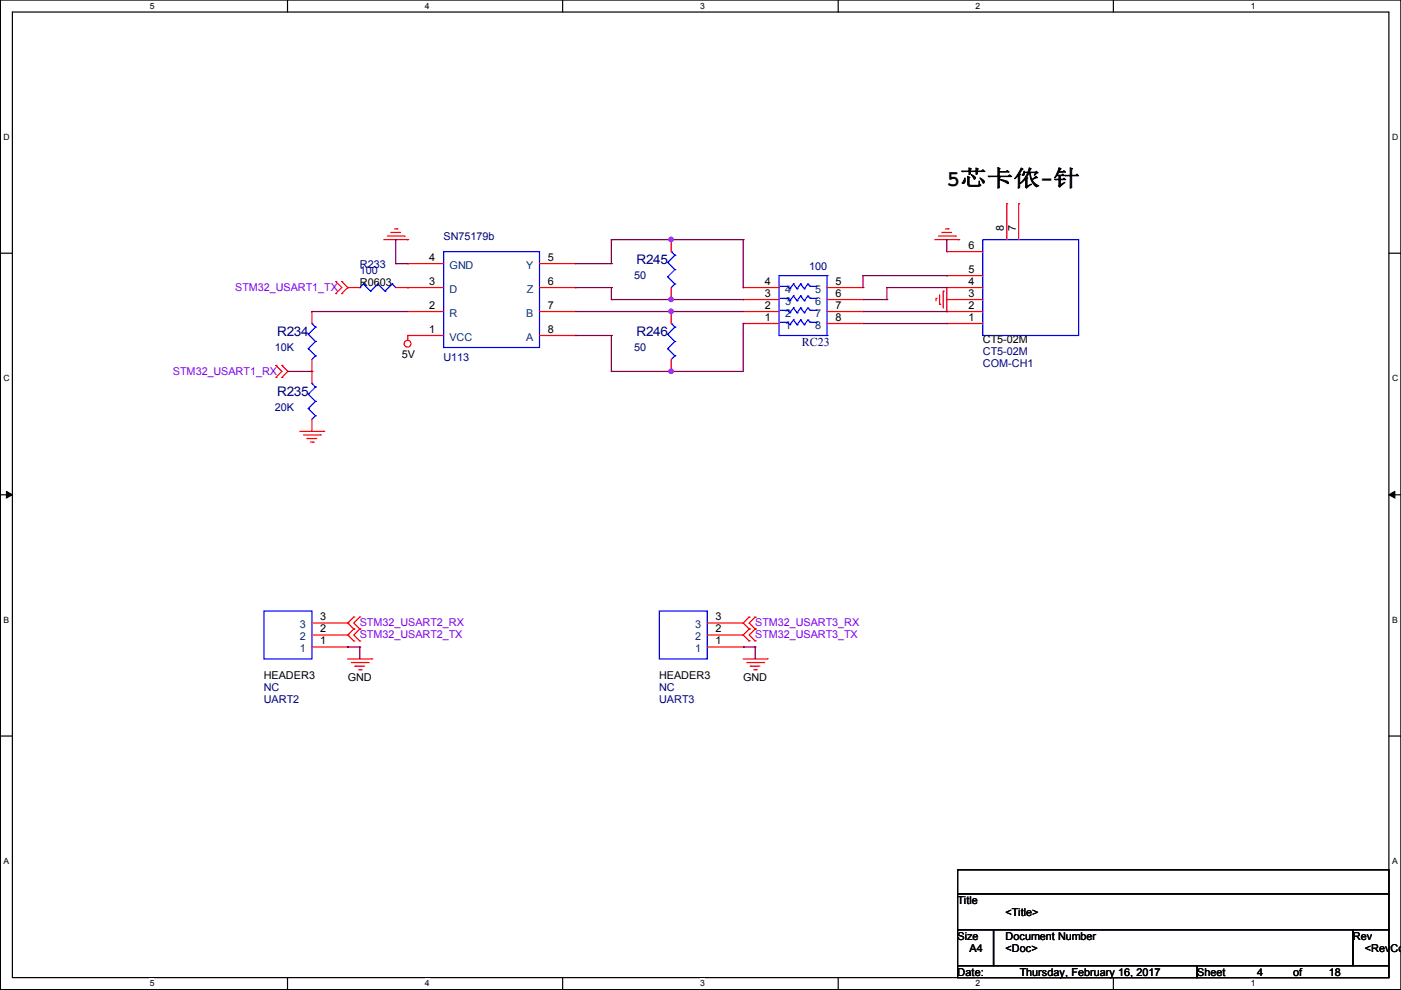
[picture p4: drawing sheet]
<svg xmlns="http://www.w3.org/2000/svg" width="297mm" height="210mm" viewBox="0 0 297 210" stroke-linecap="round" stroke-linejoin="round" font-family="sans-serif">
<path d="M.1 0h296.9v209.8h-296.9zM2.6 2.6h291.9v204.7h-291.9z" fill="none" stroke="#000" stroke-width=".25"/>
<g fill="#fff">
<path d="M31.7 .3h1v1.9h-1z"/>
<path d="M31.7 207.5h1v2h-1z"/>
</g>
<path d="M61 0v2.6M61 207.3v2.5" fill="none" stroke="#000" stroke-width=".25"/>
<g fill="#fff">
<path d="M90.1 .3h.9v1.9h-.9z"/>
<path d="M90.1 207.5h.9v2h-.9z"/>
</g>
<path d="M119.3 0v2.6M119.3 207.3v2.5" fill="none" stroke="#000" stroke-width=".25"/>
<g fill="#fff">
<path d="M148.4 .3h1v1.9h-1z"/>
<path d="M148.4 207.5h1v2h-1z"/>
</g>
<path d="M177.7 0v2.6M177.7 207.3v2.5" fill="none" stroke="#000" stroke-width=".25"/>
<g fill="#fff">
<path d="M206.8 .3h1v1.9h-1z"/>
<path d="M206.8 207.5h1v2h-1z"/>
</g>
<path d="M236.1 0v2.6M236.1 207.3v2.5" fill="none" stroke="#000" stroke-width=".25"/>
<g fill="#fff">
<path d="M265.2 .3h.9v1.9h-.9z"/>
<path d="M265.2 207.5h.9v2h-.9z"/>
<path d="M.8 28.1h1.1v2h-1.1z"/>
<path d="M295.1 28.1h1.2v2h-1.2z"/>
<path d="M.8 79.3h1.1v1.9h-1.1z"/>
<path d="M295.1 79.3h1.2v1.9h-1.2z"/>
</g>
<path d="M.1 53.7h2.5M294.5 53.7h2.5" fill="none" stroke="#000" stroke-width=".25"/>
<g fill="#fff">
<path d="M.8 130.5h1.1v1.9h-1.1z"/>
<path d="M295.1 130.5h1.1v1.9h-1.1z"/>
</g>
<path d="M.1 104.9h2.5M294.5 104.9h2.5" fill="none" stroke="#000" stroke-width=".25"/>
<path d="M1.4 104.2l1.2 .7-1.2 .7zM294.5 104.9l1.2-.7v1.4z" fill="#000" stroke="#000" stroke-width=".21"/>
<g fill="#fff">
<path d="M.8 181.6h1v2h-1z"/>
<path d="M295.1 181.6h1.1v2h-1.1z"/>
</g>
<path d="M.1 156.1h2.5M294.5 156.1h2.5M203 184.4h91.5v5.1h-91.5zM203 189.5h91.5v7.6h-91.5zM203 197.1h7.7v7.6h-7.7zM210.7 197.1h76.2v7.6h-76.2zM286.9 197.1h7.6v7.6h-7.6zM203 204.7h50.8v2.6h-50.8zM253.8 204.7h40.7v2.6h-40.7z" fill="none" stroke="#000" stroke-width=".25"/>
<g fill="none" stroke="#f00" stroke-width=".25">
<path d="M71.2 59.7h.1M71.2 59.7l1.3 1.3-1.3 1.2M72.5 59.7h.1M72.5 59.7l1.2 1.3M81.4 50.8h5M82.1 50.1h3.6M82.9 49.3h.1M82.9 49.3h2M83.7 48.5h.5M84.2 48.5h.1M85.7 50.1h.1M86.4 50.8h.1"/>
<path d="M86.4 55.9h.1M86.4 55.9h7.7M114.4 55.9h7.6M122 55.9h.1M142.3 50.8h.1M142.3 50.8v2.6M198.2 50.8h5.1M199 50.1h3.5M199.7 49.3h.1M199.7 49.3h2.1M200.5 48.5h.5M200.7 58.4h.1"/>
<path d="M200.7 53.4h.1M200.7 58.4h7.7M200.7 53.4h7.7M201 48.5h.1M202.5 50.1h.1M203.3 50.8h.1M213.4 43.2h.1M213.4 43.2v7.6M216 43.2h.1M216 43.2v7.6M58.5 77.5h.1M58.5 77.5l1.3 1.3-1.3 1.2"/>
<path d="M59.8 77.5h.1M59.8 77.5l1.2 1.3-1.2 1.2M66.1 78.8h.1M66.1 66.1h.1M66.1 66.1v2.5M66.1 76.2v5.1M71.2 62.2h.1M72.5 62.2h.1M73.7 61h.1M73.7 61l-1.2 1.2M73.7 61h2.6M83.9 61h10.2"/>
<path d="M86.4 71.1h.1M86.4 61h.1M86.4 66.1h.1M86.4 71.1v1.1M86.4 71.1h7.7M86.4 66.1h7.7M114.4 61h7.6M114.4 71.1h7.6M114.4 66.1h7.6M122 61h.1M122 66.1h.1M122 71.1h.1"/>
<path d="M142.3 63.5h.1M142.3 78.8h.1M142.3 66.1h.1M142.3 61v2.5M142.3 66.1v2.5M142.3 76.2v2.6M157.6 68.6h.1M157.6 63.5h.1M157.6 66.1h.1M157.6 61h.1M157.6 61h7.6M157.6 66.1h7.6"/>
<path d="M157.6 68.6h7.6M157.6 63.5h7.6M175.3 61h7.7M175.3 66.1h7.7M175.3 68.6h7.7M175.3 63.5h7.7M183 68.6h.1M183 63.5h.1M183 66.1h.1M183 61h.1M198.5 63.3h.1M198.5 63.3v.5"/>
<path d="M199.2 64.5h.1M199.2 62.5v2M200 61.7h.1M200 61.7v3.6M200.7 61h.1M200.7 68.6h.1M200.7 66.1h.1M200.7 63.5h.1M200.7 61v5.1M200.7 61h7.7M200.7 66.1h7.7M200.7 68.6h7.7"/>
<path d="M200.7 63.5h7.7M58.5 80h.1M59.8 80h.1M63.6 91.5h5.1M64.3 92.2h3.6M65.1 93h.1M65.1 93h2M65.9 93.7h.5M66.1 91.5h.1M66.1 88.9v2.6M66.4 93.7h.1M67.9 92.2h.1"/>
<path d="M68.7 91.5h.1M66.1 137.2h7.6M66.1 134.6h7.6M66.1 132.1h7.6M73.7 137.2h.1M73.7 134.6h.1M73.7 132.1h.1M73.7 139.7h5.1M73.7 134.6l1.3 1.3M73.7 132.1l1.3 1.3M75 133.4h.1M75 135.9h.1"/>
<path d="M75 130.8h.1M75 133.4l-1.3 1.2M75 130.8l-1.3 1.3M76.3 135.9h.1M76.3 133.4h.1M76.3 130.8h.1M76.3 133.4l-1.3 1.2 1.3 1.3M76.3 130.8l-1.3 1.3 1.3 1.3M78.8 139.7h.1M149.9 137.2h7.7M149.9 134.6h7.7M149.9 132.1h7.7"/>
<path d="M157.6 137.2h.1M157.6 134.6h.1M157.6 132.1h.1M157.6 139.7h5M157.6 134.6l1.2 1.3M157.6 132.1l1.2 1.3M158.8 133.4h.1M158.8 135.9h.1M158.8 130.8h.1M158.8 133.4l-1.2 1.2M158.8 130.8l-1.2 1.3M160.1 135.9h.1"/>
<path d="M160.1 133.4h.1M160.1 130.8h.1M160.1 133.4l-1.3 1.2 1.3 1.3M160.1 130.8l-1.3 1.3 1.3 1.3M162.6 139.7h.1M74.5 140.5h3.6M75.3 141.2h.1M75.3 141.2h2M76 142h.5M76.5 142h.1M78.1 140.5h.1M158.3 140.5h3.6"/>
<path d="M159.1 141.2h.1M159.1 141.2h2M159.9 142h.5M160.4 142h.1M161.9 140.5h.1"/>
<circle cx="86.4" cy="72.9" r=".72"/>
</g>
<g fill="none" stroke="#00f" stroke-width=".25">
<path d="M94.1 53.4h20.3v20.3h-20.3zM141.6 58.7h.1M141.6 55.6h.1M141.6 58.7l1.5 1.5M141.6 55.6l1.5 1.6M142.3 53.4h.1M142.3 53.4l.8 .7M143.1 57.2h.1M143.1 54.1h.1M143.1 57.2l-1.5 1.5M143.1 54.1l-1.5 1.5M165.2 58.4h.1"/>
<path d="M165.2 58.4v12.7M165.2 58.4h10.1M175.3 58.4h.1M175.3 58.4v12.7M208.4 50.8h20.3v20.3h-20.3zM65.4 73.9h.1M65.4 70.9h.1M65.4 73.9l1.5 1.6M65.4 70.9l1.5 1.5M66.1 68.6h.1M66.1 68.6l.8 .8M66.9 75.5h.1"/>
<path d="M66.9 72.4h.1M66.9 69.4h.1M66.9 75.5l-.8 .7M66.9 72.4l-1.5 1.5M66.9 69.4l-1.5 1.5M76.3 61h.1M77 60.2h.1M77 60.2l1.6 1.5M77 60.2l-.7 .8M78.6 61.7h.1M80.1 60.2h.1M80.1 60.2l1.5 1.5"/>
<path d="M80.1 60.2l-1.5 1.5M81.6 61.7h.1M83.1 60.2h.1M83.1 60.2l.8 .8M83.1 60.2l-1.5 1.5M141.6 73.9h.1M141.6 70.9h.1M141.6 73.9l1.5 1.6M141.6 70.9l1.5 1.5M142.3 68.6h.1M142.3 68.6l.8 .8M143.1 60.2h.1"/>
<path d="M143.1 75.5h.1M143.1 72.4h.1M143.1 69.4h.1M143.1 60.2l-.8 .8M143.1 75.5l-.8 .7M143.1 72.4l-1.5 1.5M143.1 69.4l-1.5 1.5M165.2 71.1h.1M165.2 71.1h10.1M165.4 60.7h1.6M165.4 63.3h1.6M165.4 65.8h1.6"/>
<path d="M165.4 68.3h1.6M167 60.7h.1M167 63.3h.1M167 65.8h.1M167 68.3h.1M167 60.7l.5 .5M167 63.3l.5 .5M167 65.8l.5 .5M167 68.3l.5 .5M167.5 61.2h.1M167.5 63.8h.1M167.5 66.3h.1"/>
<path d="M167.5 68.8h.1M168.2 60.2h.1M168.2 62.8h.1M168.2 65.3h.1M168.2 67.8h.1M168.2 60.2l-.7 1M168.2 60.2l.8 1M168.2 62.8l-.7 1M168.2 62.8l.8 1M168.2 65.3l-.7 1M168.2 65.3l.8 1M168.2 67.8l-.7 1"/>
<path d="M168.2 67.8l.8 1M169 61.2h.1M169 63.8h.1M169 66.3h.1M169 68.8h.1M169.8 60.2h.1M169.8 62.8h.1M169.8 65.3h.1M169.8 67.8h.1M169.8 60.2l-.8 1M169.8 60.2l.7 1M169.8 62.8l-.8 1"/>
<path d="M169.8 62.8l.7 1M169.8 65.3l-.8 1M169.8 65.3l.7 1M169.8 67.8l-.8 1M169.8 67.8l.7 1M170.5 61.2h.1M170.5 63.8h.1M170.5 66.3h.1M170.5 68.8h.1M171.3 60.2h.1M171.3 62.8h.1M171.3 65.3h.1"/>
<path d="M171.3 67.8h.1M171.3 60.2l-.8 1M171.3 60.2l.5 .5M171.3 62.8l-.8 1M171.3 62.8l.5 .5M171.3 65.3l-.8 1M171.3 65.3l.5 .5M171.3 67.8l-.8 1M171.3 67.8l.5 .5M171.8 60.7h.1M171.8 63.3h.1M171.8 65.8h.1"/>
<path d="M171.8 68.3h.1M171.8 60.7h1.3M171.8 63.3h1.3M171.8 65.8h1.3M171.8 68.3h1.3M173.1 60.7h.1M173.1 63.3h.1M173.1 65.8h.1M173.1 68.3h.1M175.3 71.1h.1M65.4 86.6h.1M65.4 83.6h.1"/>
<path d="M65.4 86.6l1.5 1.6M65.4 83.6l1.5 1.5M66.1 81.3h.1M66.1 81.3l.8 .8M66.9 88.2h.1M66.9 85.1h.1M66.9 82.1h.1M66.9 88.2l-.8 .7M66.9 85.1l-1.5 1.5M66.9 82.1l-1.5 1.5M56 129.6h10.1v10.1h-10.1zM139.8 129.6h10.1v10.1h-10.1z"/>
</g>
<g fill="none" stroke="#800040" stroke-width=".25">
<path d="M83.9 50.8h.1M83.9 55.9h.1M83.9 50.8v5.1M83.9 55.9h2.5M122 55.9h7.6M129.6 55.9h.1M129.6 50.8h.1M129.6 50.8v5.1M129.6 50.8h28M142.3 50.8h.1M157.6 50.8h.1M157.6 50.8v10.2"/>
<path d="M183 58.4h.1M183 58.4h17.7M183 58.4v2.6M200.7 50.8h.1M200.7 58.4h.1M200.7 50.8v2.6M61 78.8h.1M61 78.8h5.1M66.1 66.1h.1M66.1 66.1h20.3M122 71.1h.1M122 66.1h35.6"/>
<path d="M122 61h7.6M122 71.1h7.6M129.6 61h.1M129.6 63.5h.1M129.6 71.1h.1M129.6 78.8h.1M129.6 61v2.5M129.6 71.1v7.7M129.6 63.5h28M142.3 66.1h.1M142.3 78.8h.1M142.3 63.5h.1"/>
<path d="M157.6 68.6h.1M157.6 68.6v10.2h-28M183 66.1h17.7M183 63.5h5M183 68.6h17.7M188 63.5h.1M188 61h.1M188 61h12.7M188 61v2.5M200.7 68.6h.1M200.7 66.1h.1M200.7 61h.1"/>
<path d="M73.7 137.2h.1M73.7 137.2h2.6M76.3 137.2h.1M76.3 137.2v2.5M157.6 137.2h.1M157.6 137.2h2.5M160.1 137.2h.1M160.1 137.2v2.5"/>
</g>
<g fill="#f0f" stroke="#f0f" stroke-width=".25">
<circle cx="142.3" cy="50.8" r=".47"/>
<circle cx="142.3" cy="78.7" r=".47"/>
<circle cx="142.3" cy="66" r=".47"/>
<circle cx="142.3" cy="63.5" r=".47"/>
</g>
<text font-size="4.8" x="200.7" y="39.5">5芯卡侬-针</text>
<g font-size="2.8" fill="#000080">
<text x="135" y="56">R245</text>
<text x="58.8" y="71.2">R234</text>
<text x="135" y="71.2">R246</text>
<text x="58.8" y="83.9">R235</text>
</g>
<text font-size="2.5" fill="#000080" x="170" y="73.4">RC23</text>
<g font-size="2.3" fill="#000080">
<text x="94.1" y="51">SN75179b</text>
<text x="76.3" y="56.8">R233</text>
<text x="76.3" y="58.1">100</text>
<text x="134.5" y="59.1">50</text>
<text x="171.5" y="57.3">100</text>
<text x="58.3" y="74.4">10K</text>
<text x="94.1" y="76.6">U113</text>
<text x="134.5" y="74.4">50</text>
<text x="208.4" y="77.9">COM-CH1</text>
<text x="208.4" y="75.4">CT5-02M</text>
<text x="58.3" y="87.1">20K</text>
<text x="56" y="149">UART2</text>
<text x="56" y="146.5">NC</text>
<text x="139.8" y="149">UART3</text>
<text x="139.8" y="146.5">NC</text>
</g>
<g font-size="2.3">
<text x="205.3" y="52.8">6</text>
<text x="212.9" y="49" transform="rotate(-90 212.9 49)">8</text>
<text x="215.4" y="49" transform="rotate(-90 215.4 49)">7</text>
<text x="91" y="55.3">4</text>
<text x="116.2" y="55.3">5</text>
<text x="205.3" y="57.8">5</text>
<text x="76.3" y="60.6">R0603</text>
<text x="91" y="65.5">2</text>
<text x="91" y="60.4">3</text>
<text x="116.2" y="60.4">6</text>
<text x="116.2" y="65.5">7</text>
<text x="162.1" y="62.9">3</text>
<text x="162.1" y="65.5">2</text>
<text x="162.1" y="60.4">4</text>
<text x="177.1" y="62.9">6</text>
<text x="177.1" y="65.5">7</text>
<text x="177.1" y="60.4">5</text>
<text x="205.3" y="65.5">2</text>
<text x="205.3" y="62.9">3</text>
<text x="205.3" y="60.4">4</text>
<text x="91" y="70.5">1</text>
<text x="116.2" y="70.5">8</text>
<text x="162.1" y="68">1</text>
<text x="177.1" y="68">8</text>
<text x="205.3" y="68">1</text>
<text x="85.2" y="75.9">5V</text>
<text x="208.4" y="72.8">CT5-02M</text>
<text x="67.9" y="131.5">3</text>
<text x="151.7" y="131.5">3</text>
<text x="67.9" y="136.6">1</text>
<text x="67.9" y="134">2</text>
<text x="151.7" y="136.6">1</text>
<text x="151.7" y="134">2</text>
<text x="56" y="143.9">HEADER3</text>
<text x="139.8" y="143.9">HEADER3</text>
<text x="73.7" y="144.5">GND</text>
<text x="157.6" y="144.5">GND</text>
<text x="203" y="191.7">Title</text>
<text x="213.2" y="194.2">&lt;Title&gt;</text>
<text x="203" y="199.3">Size</text>
<text x="205.6" y="201.9">A4</text>
<text x="213.2" y="199.3">Document Number</text>
<text x="213.2" y="201.9">&lt;Doc&gt;</text>
<text x="286.9" y="199.3">Rev</text>
<text x="289.4" y="201.9">&lt;RevCod</text>
<text x="203" y="206.9">Date:</text>
<text x="216.2" y="206.9">Thursday, February 16, 2017</text>
<text x="253.8" y="206.9">Sheet</text>
<text x="266.5" y="206.9">4</text>
<text x="274.2" y="206.9">of</text>
<text x="281.8" y="206.9">18</text>
</g>
<g font-size="2.3" fill="#004080">
<text x="95.3" y="57">GND</text>
<text x="111.6" y="57">Y</text>
<text x="95.3" y="62.1">D</text>
<text x="111.7" y="62.1">Z</text>
<text x="166.5" y="64.6">3</text>
<text x="166.5" y="62.1">4</text>
<text x="172.8" y="64.6">6</text>
<text x="172.8" y="62.1">5</text>
<text x="95.3" y="67.2">R</text>
<text x="111.6" y="67.2">B</text>
<text x="166.5" y="69.7">1</text>
<text x="166.5" y="67.2">2</text>
<text x="172.8" y="69.7">8</text>
<text x="172.8" y="67.2">7</text>
<text x="95.3" y="72.2">VCC</text>
<text x="111.6" y="72.2">A</text>
<text x="63.6" y="135.7">2</text>
<text x="63.6" y="133.2">3</text>
<text x="147.4" y="135.7">2</text>
<text x="147.4" y="133.2">3</text>
<text x="63.6" y="138.3">1</text>
<text x="147.4" y="138.3">1</text>
</g>
<g font-size="2.3" fill="#8000ff">
<text x="49.9" y="61.7">STM32_USART1_TX</text>
<text x="36.7" y="79.4">STM32_USART1_RX</text>
<text x="76.3" y="135.3">STM32_USART2_TX</text>
<text x="76.3" y="132.8">STM32_USART2_RX</text>
<text x="160.1" y="135.3">STM32_USART3_TX</text>
<text x="160.1" y="132.8">STM32_USART3_RX</text>
</g>
<g font-size="1.8">
<text x="31.7" y="1.9">5</text>
<text x="90.1" y="1.9">4</text>
<text x="148.4" y="1.9">3</text>
<text x="206.8" y="1.9">2</text>
<text x="265.2" y="1.9">1</text>
<text x=".8" y="29.7">D</text>
<text x="295.1" y="29.7">D</text>
<text x=".8" y="80.9">C</text>
<text x="295.1" y="80.9">C</text>
<text x=".8" y="132.1">B</text>
<text x="295.1" y="132.1">B</text>
<text x=".8" y="183.2">A</text>
<text x="295.1" y="183.2">A</text>
<text x="31.7" y="209.1">5</text>
<text x="90.1" y="209.1">4</text>
<text x="148.4" y="209.1">3</text>
<text x="206.8" y="209.1">2</text>
<text x="265.2" y="209.1">1</text>
</g>
</svg>
